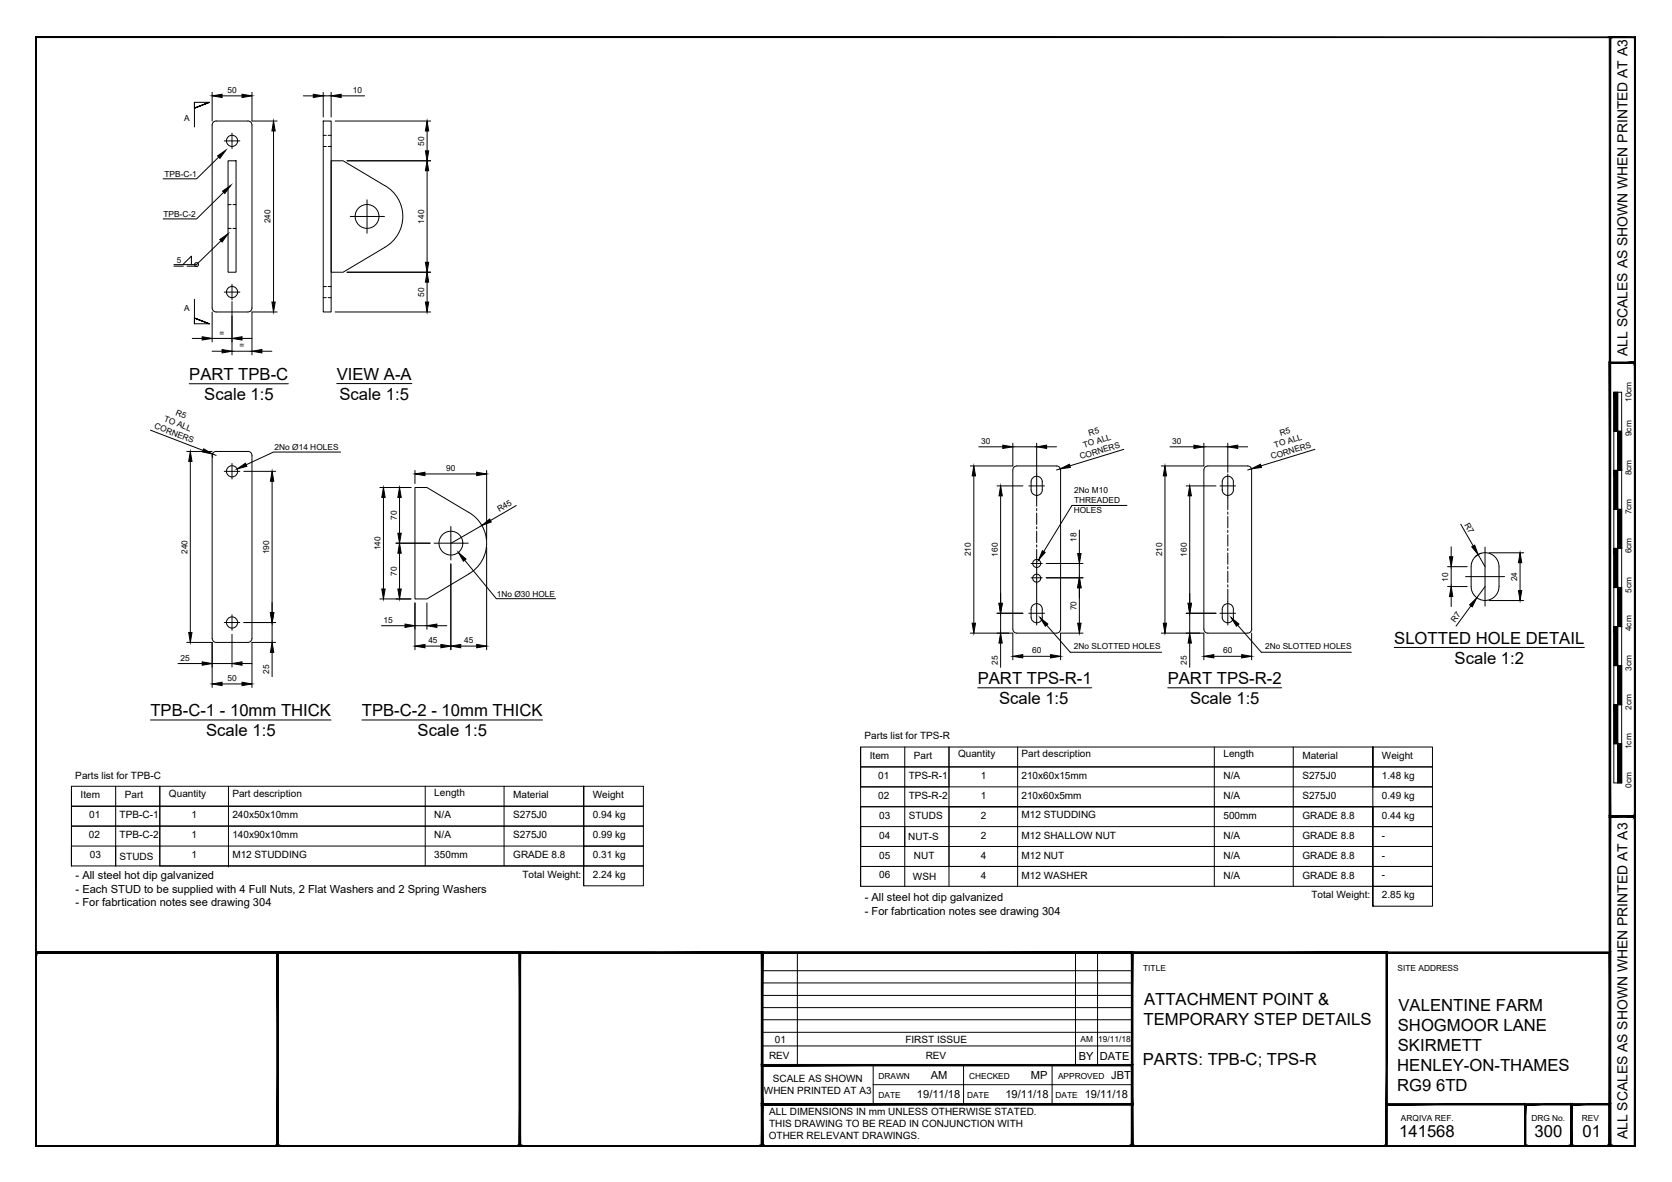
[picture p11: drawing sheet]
<svg xmlns="http://www.w3.org/2000/svg" width="420mm" height="297mm" viewBox="0 0 420 297" stroke-linecap="round" stroke-linejoin="round" font-family="sans-serif">
<g fill="none" stroke="#000" stroke-width=".25">
<path d="M48.9 25.7v1.5l3.7-1.5-3.7 1.5 3.7-1.5h-3.7v6.2M53.3 23.2v7.2M53.3 31.4v46M53.3 31.4a1.01 1.01 0 0 1 1-1h8a.97 .97 0 0 1 1 1v46a1.01 1.01 0 0 1-1 1h-8a1.01 1.01 0 0 1-1-1M55 39.5l-5.6 5.4h-8.4M55.8 24.1h5M56.4 35.4h3.9M58.3 33.4v4M63.3 23.2v7.2h6.3M68.7 32.9v43M76.2 24.1h2.5M81.2 30.4h2v48h-2z"/>
<path d="M81.2 24.1h2M81.2 36.8h.8M81.2 34h.8M81.2 23.2v6.2M82.5 36.8h.7M82.5 34h.7M83.2 23.2v6.2M84.2 30.4h24M85.7 24.1h5.9M107.3 32.9v5M56.2 48.3l-6.8 6.7h-8.4M57.3 40.4h2v28h-2z"/>
<path d="M57.3 51.4h.8M57.3 57.4h.8M58.6 51.4h.7M58.6 57.4h.7M87.2 40.4h21M88 54.4h8.6M92.2 50.2v8.4M96.7 46.6a8.9 8.9 0 0 1 0 15.5M96.7 46.7l-10.5-6.3h-3v28h3l10.5-6.2M107.3 42.9v23M43.7 66.9h2.4M45.9 66.5l2.2-2.1v2.1"/>
<path d="M47 66.9h2.4M48.9 75.2v6.2h3.7l-3.7-1.5 3.7 1.5-3.7-1.5v1.5M53.3 78.4v7.5M55.5 60.5l-6.1 6h-5.7M56.4 73.4h3.9M58.3 71.4v4M58.3 75.8v13.4M69.6 78.4h-6.3v10.8M81.2 72h.8M81.2 74.8h.8M82.5 72h.7M82.5 74.8h.7"/>
<path d="M84.2 78.4h24M87.2 68.4h21M107.3 70.9v5M47.5 96.4h25M48.3 85h2.5M53.3 88.3h2.5M53.3 85h5M58.3 88.3h5M60.8 85h2.5M65.8 88.3h2.5M84.6 96.4h18.9M405.5 98.6h2v98.1h-2z"/>
<path d="M406.5 98.6v98.1M37.8 108.1l13.2 5.1M46.9 113.5h6.4M47.8 116v42.9M53.3 114.4v46M53.3 114.4a1.01 1.01 0 0 1 1-1l8 .1a.97 .97 0 0 1 1 .9v46a1.01 1.01 0 0 1-1 1h-8a1.01 1.01 0 0 1-1-1M53.4 114.1l.9 .3M53.5 113.9l-.2 .5 .2 .5M56.4 118.4h3.9M58.3 116.5v3.9M61.3 118.4h8M85.6 113.6h-16.9l-6.8 3.2"/>
<path d="M104.3 118.2v3.3M106.8 119.1h13M122.3 118.2v17.3M244.7 119.6v37M246 112.3h6M254.5 111.4v5.7h-10.7M254.5 112.3h6M254.8 117.4l.7-.3h10a1.01 1.01 0 0 1 1 1v40a1.01 1.01 0 0 1-1 1h-10a1.01 1.01 0 0 1-1-1v-40zM260.5 111.4v15.8M263 112.3h2.5M266.5 117.8l-1 .3M282.4 112.9l-13.6 4.2"/>
<path d="M292.7 119.6v37M294 112.3h6M302.5 111.4v5.7h-10.7M302.5 112.3h6M302.8 117.4l.7-.3h10a.97 .97 0 0 1 1 1v40a1.01 1.01 0 0 1-1 1h-10a1.01 1.01 0 0 1-1-1v-40zM308.5 111.4v7.3M308.5 119.1v9M311 112.3h2.5M314.5 117.8l-1 .3M330.4 112.9l-13.5 4.2M405.5 118.2h2M405.5 108.4h2"/>
<path d="M68.4 120.9v33M95.4 122.5h7.9M96.4 125v23M99.5 136.5h8.6M100.4 125v9M100.4 139v9M109.1 136.5h8.6M113.3 132.3v8.4M117.7 128.7a8.9 8.9 0 0 1 .1 15.5M117.8 128.8l-10.5-6.3h-3v28h3l10.5-6.2M121.1 132.1l-7.7 4.4M122.3 137.5v25.8"/>
<path d="M129.7 127l-6.5 3.8M250.6 122.1h6.5M251.4 124.6v27M258.5 122.1h4M259.1 121.1a1.41 1.41 0 0 1 1.4-1.4 1.41 1.41 0 0 1 1.4 1.4M259.1 123.1a1.41 1.41 0 0 0 1.4 1.4 1.41 1.41 0 0 0 1.4-1.4M259.1 121.1v2M260.5 127.8v.6M260.5 128.9v2.9M260.5 132.4v.5M260.5 133.5v2.9M260.5 136.9v.6"/>
<path d="M260.5 138.1v19M261.9 121.1v2M271.2 133.2v5.9M283.2 127h-13.8l-7.1 11.6M298.1 122.1h7.5M299 124.6v27M306.6 122.1h3.9M307.1 121.1a1.41 1.41 0 0 1 1.4-1.4 1.41 1.41 0 0 1 1.5 1.4M307.1 123.1a1.41 1.41 0 0 0 1.4 1.4 1.41 1.41 0 0 0 1.5-1.4M307.1 121.1v2M308.5 128.7v.5M308.5 129.8v2.9"/>
<path d="M308.5 133.2v.6M308.5 134.4v2.8M308.5 137.8v.6M308.5 139v2.8M309.9 121.1v2M364.7 137.4v2.5M367.1 131.7l3.1 5.5M370.7 139.9a3.5 3.5 0 0 1 3.8-.7 3.5 3.5 0 0 1 2.2 3.2v5a3.5 3.5 0 0 1-3.5 3.5 3.5 3.5 0 0 1-3.5-3.5v-5a3.5 3.5 0 0 1 1-2.5zM371.4 139.4l1.8 3M372.2 139l-1.5 .9M373.2 137.5v14.8M374.2 138.9h8.7"/>
<path d="M405.5 137.8h2M405.5 128h2M56.4 156.4h3.9M58.3 154.5v3.9M58.3 159.4v8.2M61.3 156.4h8M68.4 156.4v5M95.4 150.5h7.9M95.9 157.2h5.9M104.3 151.5v11.8M104.3 157.2h3M107.3 151.5v6.6"/>
<path d="M109.8 157.2h2.5M113.3 141.7v21.6M116.8 140.8l7.9 9.7h14.9M243.8 159.1h10.7v6.7M250.5 154.1h6.6M251.4 154.1v5M258.5 154.1h4M259.1 141.6h2.8M259.1 145.2h2.8M259.4 152.3a1.39 1.39 0 0 1 1.6-.5 1.39 1.39 0 0 1 .9 1.3v2a1.41 1.41 0 0 1-1.4 1.4 1.41 1.41 0 0 1-1.4-1.4v-2zM262.9 141.6h9.2M262.9 145.2h9.2"/>
<path d="M263 157.1l6 6.8h22.9M271.2 141.6v3.6M271.2 147.7v8.9M272.1 159.1h-5.6v6.7M291.8 159.1h10.7v6.7M298.1 154.1h7.5M299 154.1v5M306.6 154.1h3.9M308.5 142.4v.6M308.5 143.5v2.9M308.5 147v.5M308.5 148.1v9"/>
<path d="M309.9 153.1v2M310 153.1a1.41 1.41 0 0 0-1.5-1.4 1.41 1.41 0 0 0-1.4 1.4v2a1.41 1.41 0 0 0 1.4 1.4 1.41 1.41 0 0 0 1.5-1.4M311 157.1l6 6.8h22.6M314.5 159.1v6.7M363.8 147.4h4.9M363.8 142.4h4.9M364.7 142.4v5M364.7 149.9v2.5M368.3 144.9h9.8M369.6 152.3l-3.7 5.1M373.2 147.4l-2.1 2.8M374.2 150.9h8.7"/>
<path d="M382 141.4v7M405.5 157.5h2M405.5 147.7h2M44.7 166.8h6.1M46.9 161.4h6.4v11.4M53.3 166.8h5M55.8 171.9h5M60.8 166.8h2.5M68.4 163.9v6.1M69.3 161.4h-6v11.4M106.8 162.4h4M115.8 162.4h4"/>
<path d="M245.7 172.8h28.6M251.4 161.6v6.1M257 164.9h7M293.4 172.8h28.7M299 161.6v6.1M305 164.9h7M350.4 162.7h47.7M405.5 177.1h2M405.5 167.3h2M18 197.6v20M29.1 197.6v20M37.8 180.9h45.4"/>
<path d="M40.2 197.6v20h106.5v-5M57.4 197.6v20.3M90.9 180.9h45.4M106.9 197.6v20M126.7 197.6v20M146.7 197.6h-128.7v5h128.7M146.7 197.6h15v5h-15zM146.7 197.6v15M216.3 187.7v10M227.4 187.7v35M238.5 197.7h-22.2v5h128.7M238.5 187.7v35"/>
<path d="M255.7 187.7v35M305.1 187.7v35M325 187.7v35M345 187.7h-128.7v5h128.7M345 192.7h-128.7v5h128.7M345 187.7v10M345 187.7h15v5h-15zM345 192.7h15v5h-15zM345 197.7h15v5h-15zM405.5 186.9h2M18 217.6h128.7M18 212.6v5"/>
<path d="M146.7 207.6h-128.7v5h128.7M146.7 202.6h-128.7v5h128.7M146.7 202.6v20M146.7 202.6h15v5h-15zM146.7 207.6h15v5h-15zM146.7 212.6h15v5h-15zM146.7 217.6h15v5h-15zM216.3 202.7v15M216.3 217.7v5h128.7v-5M216.3 217.7h128.7M216.3 207.7v5M216.3 217.7v5"/>
<path d="M227.4 207.7v5M238.5 202.7h106.5M345 202.7h-128.7v5h128.7M345 207.7v5h-128.7v5M345 202.7h15v5h-15zM345 207.7h15v5h-15zM345 212.7h15v5h-15zM345 217.7h15v5h-15zM345 202.7v25h15v-5h-15v5M200.4 239.4v28.3M270.3 239.4v28.3M275.8 239.4v28.3"/>
<path d="M191.5 250.1h93M191.5 247h93M191.5 243.9h93M191.5 256.3h93M191.5 253.2h93M191.5 259.4h93M191.5 262.8h93M219.4 267.7v9.8M219.4 272.6h65.1M242.1 267.7v9.8M264.4 267.7v9.8"/>
<circle cx="58.3" cy="35.4" r="1.41"/>
<circle cx="92.2" cy="54.4" r="3"/>
<circle cx="49.4" cy="66.5" r=".5"/>
<circle cx="58.3" cy="73.4" r="1.41"/>
<circle cx="58.3" cy="118.4" r="1.41"/>
<circle cx="113.3" cy="136.5" r="3"/>
<circle cx="58.3" cy="156.4" r="1.41"/>
<circle cx="260.5" cy="141.6" r="1.01"/>
<circle cx="260.5" cy="145.3" r="1.01"/>
</g>
<g fill="#000" stroke="#000" stroke-width=".25">
<path d="M54.7 39.2l2.1-1.5-1.5 2.1zM53.3 24.1l2.5-.4v.8zM60.8 23.7l2.5 .4-2.5 .4zM68.7 30.4l.5 2.5h-.9zM78.7 23.7l2.5 .4-2.5 .4zM83.2 24.1l2.5-.4v.8zM107.3 30.4l.4 2.5h-.8zM106.9 37.9h.8l-.4 2.5zM55.9 48l2.1-1.4-1.5 2zM107.3 40.4l.4 2.5h-.8zM55.2 60.2l2.1-1.4-1.5 2zM68.3 75.9h.9l-.5 2.5z"/>
<path d="M106.9 65.9h.8l-.4 2.5zM107.3 68.4l.4 2.5h-.8zM106.9 75.9h.8l-.4 2.5zM50.8 84.6l2.5 .4-2.5 .4zM55.8 87.8l2.5 .5-2.5 .4zM58.3 85l2.5-.4v.8zM63.3 88.3l2.5-.5v.9zM47.8 113.5l.4 2.5h-.8zM51.2 112.8l2.2 1.3-2.5-.5zM59.6 117.9l2.1-1.5 .3 .8zM104.3 119.1l2.5-.4v.8zM119.8 118.7l2.5 .4-2.5 .4z"/>
<path d="M244.7 117.1l.4 2.5h-.8zM252 111.9l2.5 .4-2.5 .4zM260.5 112.3l2.5-.4v.8zM266.5 117.8l2.2-1.1 .3 .8zM292.7 117.1l.4 2.5h-.8zM300 111.9l2.5 .4-2.5 .4zM308.5 112.3l2.5-.4v.8zM314.5 117.8l2.2-1.1 .3 .8zM68.4 118.4l.4 2.5h-.8zM96.4 122.5l.4 2.5h-.9zM100.4 136.5l.4 2.5h-.8zM100 134h.8l-.4 2.5z"/>
<path d="M100.4 122.5l.4 2.5h-.8zM121.1 132.1l1.9-1.7 .5 .8zM251.4 122.1l.5 2.5h-.9zM261.9 138.4l.7 .4-1.6 1.9zM270.8 139.1h.9l-.5 2.5zM299 122.1l.4 2.5h-.8zM364.2 139.9h.9l-.4 2.5zM369.8 137.4l.8-.4 .8 2.4zM47.4 158.9h.8l-.4 2.5zM68 153.9h.8l-.4 2.5zM95.9 148h.9l-.4 2.5zM100 148h.8l-.4 2.5z"/>
<path d="M101.8 156.8l2.5 .4-2.5 .5zM107.3 157.2l2.5-.4v.9zM115.2 138.8l1.9 1.7-.7 .5zM244.3 156.6h.8l-.4 2.5zM251 151.6h.8l-.4 2.5zM251 151.6h.9l-.5 2.5zM261.4 155.2l1.9 1.6-.6 .6zM271.2 145.2l.5 2.5h-.9zM270.8 156.6h.9l-.5 2.5zM292.3 156.6h.8l-.4 2.5zM298.6 151.6h.8l-.4 2.5zM309.4 155.2l1.9 1.6-.6 .6z"/>
<path d="M364.7 147.4l.4 2.5h-.9zM369.3 152l1.8-1.8-1.1 2.3zM381.6 148.4h.8l-.4 2.5zM382 138.9l.4 2.5h-.8zM50.8 166.3l2.5 .5-2.5 .4zM53.3 171.9l2.5-.4v.8zM58.3 166.8l2.5-.5v.9zM60.8 171.5l2.5 .4-2.5 .4zM68.4 161.4l.4 2.5h-.8zM104.3 162.4l2.5-.5v.9zM110.8 161.9l2.5 .5-2.5 .4zM113.3 162.4l2.5-.5v.9z"/>
<path d="M119.8 161.9l2.5 .5-2.5 .4zM251.4 159.1l.4 2.5h-.8zM254.5 164.9l2.5-.4v.8zM264 164.5l2.5 .4-2.5 .4zM299 159.1l.4 2.5h-.8zM302.5 164.9l2.5-.4v.8zM312 164.5l2.5 .4-2.5 .4z"/>
<path d="M8.9 9.3l.2 .1h401.6zM8.9 9.3h402l-.2 .1z"/>
<path d="M404.4 9.3l.3 .1zM404.4 9.3l.3 .1-.3 278.6zM404.7 9.4l-.3 278.6 .3-.1zM404.4 288l.3-.1z"/>
<path d="M404.6 9.3l.1 .1h6zM404.6 9.3h6.3l-.2 .1z"/>
<path d="M410.7 9.4v278.5l.2-278.6zM410.9 9.3v278.7l-.2-.1z"/>
<path d="M410.7 9.4v278.5l.2-278.6zM410.9 9.3v278.7l-.2-.1z"/>
<path d="M404.4 91l.3 .3 6.2-.3zM404.7 91.3l6.2-.3-.2 .3zM410.9 91l-.2 .3z"/>
<path d="M404.4 91l.3 114v-113.7zM404.4 91l.3 114-.3 .3z"/>
<path d="M405.5 98.6l1 9.8v-9.8zM405.5 98.6l1 9.8h-1z"/>
<path d="M410.9 91.1l-.2 .2 .2 113.9zM410.7 91.3l.2 113.9-.2-.2zM410.7 205l.2 .3zM404.7 205h6l.2 .3zM404.7 205l-.3 .3h6.5z"/>
<path d="M405.5 118.2l1 9.8v-9.8zM405.5 118.2l1 9.8h-1z"/>
<path d="M406.5 108.4l1 9.8v-9.8zM406.5 108.4l1 9.8h-1z"/>
<path d="M405.5 137.8l1 9.8v-9.8zM405.5 137.8l1 9.8h-1z"/>
<path d="M406.5 128l1 9.8v-9.8zM406.5 128l1 9.8h-1z"/>
<path d="M405.5 157.5l1 9.8v-9.8zM405.5 157.5l1 9.8h-1z"/>
<path d="M406.5 147.6l1 9.9v-9.9zM406.5 147.6l1 9.9h-1z"/>
<path d="M405.5 177.1l1 9.8v-9.8zM405.5 177.1l1 9.8h-1z"/>
<path d="M406.5 167.3l1 9.8v-9.8zM406.5 167.3l1 9.8h-1z"/>
<path d="M406.5 186.9l1 9.8v-9.8zM406.5 186.9l1 9.8h-1z"/>
<path d="M404.4 205l.3 .3 6.2-.3zM404.7 205.3l6.2-.3-.2 .3zM410.9 205l-.2 .3z"/>
<path d="M410.9 205.1l-.2 .2 .2 82.7zM410.7 205.3l.2 82.7-.2-.1zM410.7 287.9l.2 .1z"/>
<path d="M8.9 239.2l.2 .4zM8.9 239.2l395.5 .4h-395.3zM8.9 239.2l395.5 .4 .3-.4z"/>
<path d="M9.1 239.6h60.5l.3-.4zM8.9 239.2h61l-60.8 .4zM8.9 239.2l.2 .4z"/>
<path d="M69.9 239.6h60.6l.3-.4zM69.6 239.2h61.2l-60.9 .4zM69.6 239.2l.3 48.7v-48.3zM69.6 239.2l.3 48.7-.3 .1zM69.6 288l.3-.1z"/>
<path d="M130.8 239.6h60.5l.4-.4zM130.5 239.2h61.2l-60.9 .4zM130.5 239.2l.3 48.7v-48.3zM130.5 239.2l.3 48.7-.3 .1zM130.5 288l.3-.1z"/>
<path d="M191.7 239.6h92.6l.4-.4zM191.3 239.2h93.4l-93 .4zM191.3 239.2l.4 48.7v-48.3zM191.3 239.2l.4 48.7-.4 .1zM191.3 288l.4-.1z"/>
<path d="M284.7 239.6h63.6l.3-.4zM284.3 239.2h64.3l-63.9 .4zM284.3 239.2l.4 48.7v-48.3zM284.3 239.2l.4 48.7-.4 .1zM284.3 288l.4-.1z"/>
<path d="M404.7 239.2l-.3 .4 .3 48.4zM404.4 239.6l.3 48.4-.3-.1zM404.4 287.9l.3 .1z"/>
<path d="M191.3 277.3l.4 .4 93-.4zM191.7 277.7l93-.4-.4 .4zM284.7 277.3l-.4 .4 .4 10.3zM284.3 277.7l.4 10.3-.4-.1zM284.3 287.9l.4 .1z"/>
<path d="M191.3 277.7h93.4l-.4-.4zM191.3 277.7l.4-.4h92.6zM191.3 267.5v10.2l.4-.4zM191.3 267.5l.4 .4v9.4zM191.3 267.5l.4 .4 93-.4zM191.7 267.9l93-.4-.4 .4zM284.7 267.5l-.4 .4 .4 9.8zM284.3 267.9l.4 9.8-.4-.4z"/>
<path d="M383.1 277.3l.3 .4 11.7-.4zM383.4 277.7l11.7-.4-.4 .4zM394.7 277.7l.4 10.3v-10.7zM394.7 277.7l.4 10.3-.4-.1zM394.7 287.9l.4 .1z"/>
<path d="M348.5 277.7h34.8v-.4zM348.5 277.3h34.8l-34.8 .4z"/>
<path d="M394.7 277.3l.4 .4 9.6-.4zM395.1 277.7l9.6-.4-.3 .4zM404.7 277.3l-.3 .4 .3 10.3zM404.4 277.7l.3 10.3-.3-.1zM404.4 287.9l.3 .1z"/>
<path d="M9.1 9.4l-.2 278.6 .2-.1zM8.9 9.3l.2 .1-.2 278.6z"/>
<path d="M9.1 239.6l-.2 48.4 .2-.1zM8.9 239.4l.2 .2-.2 48.4z"/>
<path d="M9.1 287.9l60.7 .1-.2-.1zM9.1 287.9l60.7 .1h-60.9z"/>
<path d="M69.6 287.9l.3 .1zM69.9 239.2v48.8l-.3-.1zM69.9 239.2l-.3 .4v48.3z"/>
<path d="M69.9 287.9l60.7 .1-.1-.1zM69.9 287.9l60.7 .1h-60.8z"/>
<path d="M130.5 287.9l.3 .1zM130.8 239.2v48.8l-.3-.1zM130.8 239.2l-.3 .4v48.3z"/>
<path d="M130.8 287.9l60.7 .1-.2-.1zM130.8 287.9l60.7 .1h-60.9z"/>
<path d="M191.3 287.9l.4 .1zM191.7 239.2v48.8l-.4-.1zM191.3 239.6v48.3l.4-48.7z"/>
<path d="M191.7 287.9l92.8 .1-.2-.1zM191.7 287.9l92.8 .1h-93z"/>
<path d="M284.3 287.9l.4 .1zM284.7 239.2v48.8l-.4-.1zM284.7 239.2l-.4 .4v48.3z"/>
<path d="M191.5 288h93l-.2-.1zM191.5 288l.2-.1h92.6zM191.3 288l.4-.1zM191.7 277.7v10.2l-.4 .1zM191.3 277.3v10.7l.4-10.3z"/>
<path d="M284.7 287.9l63.8 .1-.2-.1zM284.7 287.9l63.8 .1h-64z"/>
<path d="M348.3 287.9l.3 .1zM348.6 239.2v48.8l-.3-.1zM348.6 239.2l-.3 .4v48.3z"/>
<path d="M383.3 288h11.6l-.2-.1zM383.4 287.9h11.3l-11.4 .1zM383.1 288l.3-.1zM383.4 277.7v10.2l-.3 .1zM383.1 277.3v10.7l.3-10.3z"/>
<path d="M8.9 288h395.7l-.2-.1zM8.9 288l.2-.1h395.3zM8.9 239.4v48.6l.2-.1zM8.9 239.4l.2 .2v48.3z"/>
<path d="M394.9 288h9.7l-.2-.1zM394.9 288l.2-.1h9.3zM394.7 288l.4-.1zM395.1 277.7v10.2l-.4 .1zM394.7 277.3v10.7l.4-10.3z"/>
<path d="M9.1 287.9l401.8 .1-.2-.1zM9.1 287.9l401.8 .1h-402z"/>
<path d="M404.7 287.9l6.2 .1-.2-.1zM404.7 287.9l6.2 .1h-6.3z"/>
<path d="M404.6 288h6.3l-.2-.1zM404.7 287.9h6l-6.1 .1zM404.4 288l.3-.1zM404.7 205.3v82.6l-.3 .1zM404.4 205v83l.3-82.7z"/>
</g>
<g font-size="4.2">
<text x="47.5" y="95.5">PART TPB-C</text>
<text x="84.6" y="95.5">VIEW A-A</text>
<text x="51.3" y="100.6">Scale 1:5</text>
<text x="85.3" y="100.5">Scale 1:5</text>
<text x="350.4" y="161.8">SLOTTED HOLE DETAIL</text>
<text x="365.5" y="166.9">Scale 1:2</text>
<text x="245.7" y="172">PART TPS-R-1</text>
<text x="293.4" y="172">PART TPS-R-2</text>
<text x="251" y="177">Scale 1:5</text>
<text x="299" y="177">Scale 1:5</text>
<text x="37.8" y="180">TPB-C-1 - 10mm THICK</text>
<text x="51.8" y="185.1">Scale 1:5</text>
<text x="90.9" y="180">TPB-C-2 - 10mm THICK</text>
<text x="104.9" y="185.1">Scale 1:5</text>
<text x="287.4" y="257.5">TEMPORARY STEP DETAILS</text>
<text x="287.5" y="252.5">ATTACHMENT POINT &amp;</text>
<text x="351.4" y="254">VALENTINE FARM</text>
<text x="351.3" y="259">SHOGMOOR LANE</text>
<text x="287.2" y="267.5">PARTS: TPB-C; TPS-R</text>
<text x="351.1" y="269.1">HENLEY-ON-THAMES</text>
<text x="351.3" y="264.1">SKIRMETT</text>
<text x="351.1" y="274.2">RG9 6TD</text>
<text x="351.6" y="285.7">141568</text>
<text x="385.6" y="285.7">300</text>
<text x="397.7" y="285.7">01</text>
</g>
<g font-size="3.5">
<text x="409" y="89.4" transform="rotate(-90 409 89.4)">ALL SCALES AS SHOWN WHEN PRINTED AT A3</text>
<text x="409" y="286.3" transform="rotate(-90 409 286.3)">ALL SCALES AS SHOWN WHEN PRINTED AT A3</text>
</g>
<g font-size="2.8">
<text x="19" y="221">- All steel hot dip galvanized</text>
<text x="19" y="224.3">- Each STUD to be supplied with 4 Full Nuts, 2 Flat Washers and 2 Spring Washers</text>
<text x="19" y="227.7">- For fabrtication notes see drawing 304</text>
<text x="217.3" y="226.5">- All steel hot dip galvanized</text>
<text x="217.3" y="229.9">- For fabrtication notes see drawing 304</text>
<text x="271.1" y="266.3">BY</text>
<text x="276.4" y="266.3">DATE</text>
<text x="233.9" y="271.1">AM</text>
<text x="259" y="271.1">MP</text>
<text x="279.3" y="271.1">JBT</text>
<text x="230.4" y="276">19/11/18</text>
<text x="252.7" y="276">19/11/18</text>
<text x="272.6" y="276">19/11/18</text>
</g>
<g font-size="2.5">
<text x="217.2" y="185.8">Parts list for TPS-R</text>
<text x="218.6" y="190.8">Item</text>
<text x="229.7" y="190.8">Part</text>
<text x="240.8" y="190.3">Quantity</text>
<text x="256.7" y="190.3">Part description</text>
<text x="307.5" y="190.3">Length</text>
<text x="327.3" y="190.8">Material</text>
<text x="347.3" y="190.8">Weight</text>
<text x="18.9" y="195.7">Parts list for TPB-C</text>
<text x="220.7" y="195.8">01</text>
<text x="228.4" y="195.8">TPS-R-1</text>
<text x="246.5" y="195.8">1</text>
<text x="256.7" y="195.8">210x60x15mm</text>
<text x="307.5" y="195.8">N/A</text>
<text x="327.3" y="195.8">S275J0</text>
<text x="347.3" y="195.8">1.48 kg</text>
<text x="20.3" y="200.6">Item</text>
<text x="31.4" y="200.6">Part</text>
<text x="42.5" y="200.2">Quantity</text>
<text x="58.4" y="200.2">Part description</text>
<text x="109.1" y="200.1">Length</text>
<text x="129" y="200.6">Material</text>
<text x="149" y="200.6">Weight</text>
<text x="220.7" y="200.8">02</text>
<text x="228.4" y="200.8">TPS-R-2</text>
<text x="246.5" y="200.8">1</text>
<text x="256.7" y="200.8">210x60x5mm</text>
<text x="307.5" y="200.8">N/A</text>
<text x="327.3" y="200.8">S275J0</text>
<text x="347.3" y="200.8">0.49 kg</text>
<text x="22.4" y="205.7">01</text>
<text x="30.1" y="205.7">TPB-C-1</text>
<text x="48.2" y="205.7">1</text>
<text x="58.4" y="205.7">240x50x10mm</text>
<text x="109.1" y="205.7">N/A</text>
<text x="129" y="205.7">S275J0</text>
<text x="149" y="205.6">0.94 kg</text>
<text x="220.9" y="205.8">03</text>
<text x="228.4" y="205.8">STUDS</text>
<text x="246.5" y="205.8">2</text>
<text x="256.7" y="205.7">M12 STUDDING</text>
<text x="307.5" y="205.8">500mm</text>
<text x="327.3" y="205.8">GRADE 8.8</text>
<text x="347.3" y="205.8">0.44 kg</text>
<text x="22.4" y="210.7">02</text>
<text x="22.6" y="215.6">03</text>
<text x="30.1" y="210.7">TPB-C-2</text>
<text x="48.2" y="215.7">1</text>
<text x="48.2" y="210.7">1</text>
<text x="58.4" y="210.7">140x90x10mm</text>
<text x="58.4" y="215.7">M12 STUDDING</text>
<text x="109.1" y="215.7">350mm</text>
<text x="109.1" y="210.7">N/A</text>
<text x="129" y="215.7">GRADE 8.8</text>
<text x="129" y="210.7">S275J0</text>
<text x="149" y="210.7">0.99 kg</text>
<text x="149" y="215.6">0.31 kg</text>
<text x="220.9" y="210.8">04</text>
<text x="220.9" y="215.8">05</text>
<text x="228.2" y="211.1">NUT-S</text>
<text x="229.7" y="216">NUT</text>
<text x="246.5" y="210.8">2</text>
<text x="246.5" y="215.8">4</text>
<text x="256.7" y="215.8">M12 NUT</text>
<text x="256.7" y="210.8">M12 SHALLOW NUT</text>
<text x="307.5" y="215.8">N/A</text>
<text x="307.5" y="210.8">N/A</text>
<text x="327.3" y="210.8">GRADE 8.8</text>
<text x="327.3" y="215.8">GRADE 8.8</text>
<text x="347.3" y="215.8">-</text>
<text x="347.3" y="210.8">-</text>
<text x="30" y="216">STUDS</text>
<text x="131.3" y="220.7">Total Weight:</text>
<text x="149" y="220.7">2.24 kg</text>
<text x="220.9" y="220.8">06</text>
<text x="229.4" y="221.1">WSH</text>
<text x="246.5" y="220.8">4</text>
<text x="256.7" y="220.8">M12 WASHER</text>
<text x="307.5" y="220.8">N/A</text>
<text x="327.3" y="220.8">GRADE 8.8</text>
<text x="347.3" y="220.8">-</text>
<text x="329.6" y="225.8">Total Weight:</text>
<text x="347.3" y="225.8">2.85 kg</text>
<text x="194.7" y="262">01</text>
<text x="227.5" y="262">FIRST ISSUE</text>
<text x="193.3" y="266.2">REV</text>
<text x="232.6" y="266.2">REV</text>
<text x="192" y="275">WHEN PRINTED AT A3</text>
<text x="194.2" y="272">SCALE AS SHOWN</text>
<text x="193.3" y="280.3">ALL DIMENSIONS IN mm UNLESS OTHERWISE STATED.</text>
<text x="193.2" y="286.3">OTHER RELEVANT DRAWINGS.</text>
<text x="193.3" y="283.3">THIS DRAWING TO BE READ IN CONJUNCTION WITH</text>
</g>
<g font-size="2.1">
<text x="57.2" y="23.4">50</text>
<text x="88.7" y="23.4">10</text>
<text x="46.3" y="30.4">A</text>
<text x="106.6" y="36.6" transform="rotate(-90 106.6 36.6)">50</text>
<text x="41.3" y="44.4">TPB-C-1</text>
<text x="41" y="54.5">TPB-C-2</text>
<text x="68" y="56.1" transform="rotate(-90 68 56.1)">240</text>
<text x="106.6" y="56.2" transform="rotate(-90 106.6 56.2)">140</text>
<text x="44.5" y="66.2">5</text>
<text x="106.6" y="74.6" transform="rotate(-90 106.6 74.6)">50</text>
<text x="46.3" y="78.1">A</text>
<text x="55.2" y="84.3">=</text>
<text x="60.2" y="87.6">=</text>
<text x="409.9" y="101" transform="rotate(-90 409.9 101)">10cm</text>
<text x="38.6" y="107.6" transform="rotate(21 38.6 107.6)">CORNERS</text>
<text x="41.1" y="105.9" transform="rotate(21 41.1 105.9)">TO ALL</text>
<text x="44.1" y="104.3" transform="rotate(21 44.1 104.3)">R5</text>
<text x="69" y="113.1">2No Ø14 HOLES</text>
<text x="246.6" y="111.5">30</text>
<text x="272.4" y="112.6" transform="rotate(-17 272.4 112.6)">TO ALL</text>
<text x="273.8" y="109.5" transform="rotate(-17 273.8 109.5)">R5</text>
<text x="294.6" y="111.5">30</text>
<text x="320.4" y="112.6" transform="rotate(-17 320.4 112.6)">TO ALL</text>
<text x="321.8" y="109.5" transform="rotate(-17 321.8 109.5)">R5</text>
<text x="409.9" y="109.6" transform="rotate(-90 409.9 109.6)">9cm</text>
<text x="112.1" y="118.4">90</text>
<text x="271.6" y="115.5" transform="rotate(-17 271.6 115.5)">CORNERS</text>
<text x="319.6" y="115.5" transform="rotate(-17 319.6 115.5)">CORNERS</text>
<text x="409.9" y="119.5" transform="rotate(-90 409.9 119.5)">8cm</text>
<text x="269.9" y="124">2No M10</text>
<text x="99.7" y="130.7" transform="rotate(-90 99.7 130.7)">70</text>
<text x="125.5" y="128.7" transform="rotate(-30 125.5 128.7)">R45</text>
<text x="269.8" y="129">HOLES</text>
<text x="269.9" y="126.5">THREADED</text>
<text x="367.9" y="131.8" transform="rotate(60 367.9 131.8)">R7</text>
<text x="409.9" y="129.3" transform="rotate(-90 409.9 129.3)">7cm</text>
<text x="270.5" y="136.1" transform="rotate(-90 270.5 136.1)">18</text>
<text x="47.1" y="139.2" transform="rotate(-90 47.1 139.2)">240</text>
<text x="67.6" y="139.3" transform="rotate(-90 67.6 139.3)">190</text>
<text x="95.6" y="138.3" transform="rotate(-90 95.6 138.3)">140</text>
<text x="244" y="139.8" transform="rotate(-90 244 139.8)">210</text>
<text x="250.7" y="139.9" transform="rotate(-90 250.7 139.9)">160</text>
<text x="292" y="139.8" transform="rotate(-90 292 139.8)">210</text>
<text x="298.2" y="139.9" transform="rotate(-90 298.2 139.9)">160</text>
<text x="409.9" y="139.1" transform="rotate(-90 409.9 139.1)">6cm</text>
<text x="99.7" y="144.7" transform="rotate(-90 99.7 144.7)">70</text>
<text x="124.8" y="149.9">1No Ø30 HOLE</text>
<text x="363.9" y="146.1" transform="rotate(-90 363.9 146.1)">10</text>
<text x="381.3" y="146" transform="rotate(-90 381.3 146)">24</text>
<text x="409.9" y="148.9" transform="rotate(-90 409.9 148.9)">5cm</text>
<text x="270.5" y="153.3" transform="rotate(-90 270.5 153.3)">70</text>
<text x="96.3" y="156.5">15</text>
<text x="107.6" y="161.6">45</text>
<text x="116.7" y="161.6">45</text>
<text x="365.6" y="156.5" transform="rotate(-54 365.6 156.5)">R7</text>
<text x="409.9" y="158.6" transform="rotate(-90 409.9 158.6)">4cm</text>
<text x="45.4" y="166">25</text>
<text x="250.7" y="167.1" transform="rotate(-90 250.7 167.1)">25</text>
<text x="259.3" y="164.2">60</text>
<text x="269.9" y="163.2">2No SLOTTED HOLES</text>
<text x="298.2" y="167.1" transform="rotate(-90 298.2 167.1)">25</text>
<text x="307.4" y="164.2">60</text>
<text x="317.9" y="163.2">2No SLOTTED HOLES</text>
<text x="57.2" y="171.1">50</text>
<text x="67.6" y="169.4" transform="rotate(-90 67.6 169.4)">25</text>
<text x="409.9" y="168.6" transform="rotate(-90 409.9 168.6)">3cm</text>
<text x="409.9" y="178.3" transform="rotate(-90 409.9 178.3)">2cm</text>
<text x="409.9" y="188.3" transform="rotate(-90 409.9 188.3)">1cm</text>
<text x="409.9" y="198" transform="rotate(-90 409.9 198)">0cm</text>
<text x="287.3" y="243.9">TITLE</text>
<text x="351.2" y="243.9">SITE ADDRESS</text>
<text x="271.5" y="261.9">AM</text>
<text x="276" y="261.9">19/11/18</text>
<text x="220.8" y="271.1">DRAWN</text>
<text x="243.5" y="271.1">CHECKED</text>
<text x="265.9" y="271.1">APPROVED</text>
<text x="220.8" y="276">DATE</text>
<text x="243" y="276">DATE</text>
<text x="265.2" y="276">DATE</text>
<text x="352.1" y="281.6">ARQIVA REF.</text>
<text x="384.8" y="281.6">DRG No.</text>
<text x="397.5" y="281.6">REV</text>
</g>
</svg>
